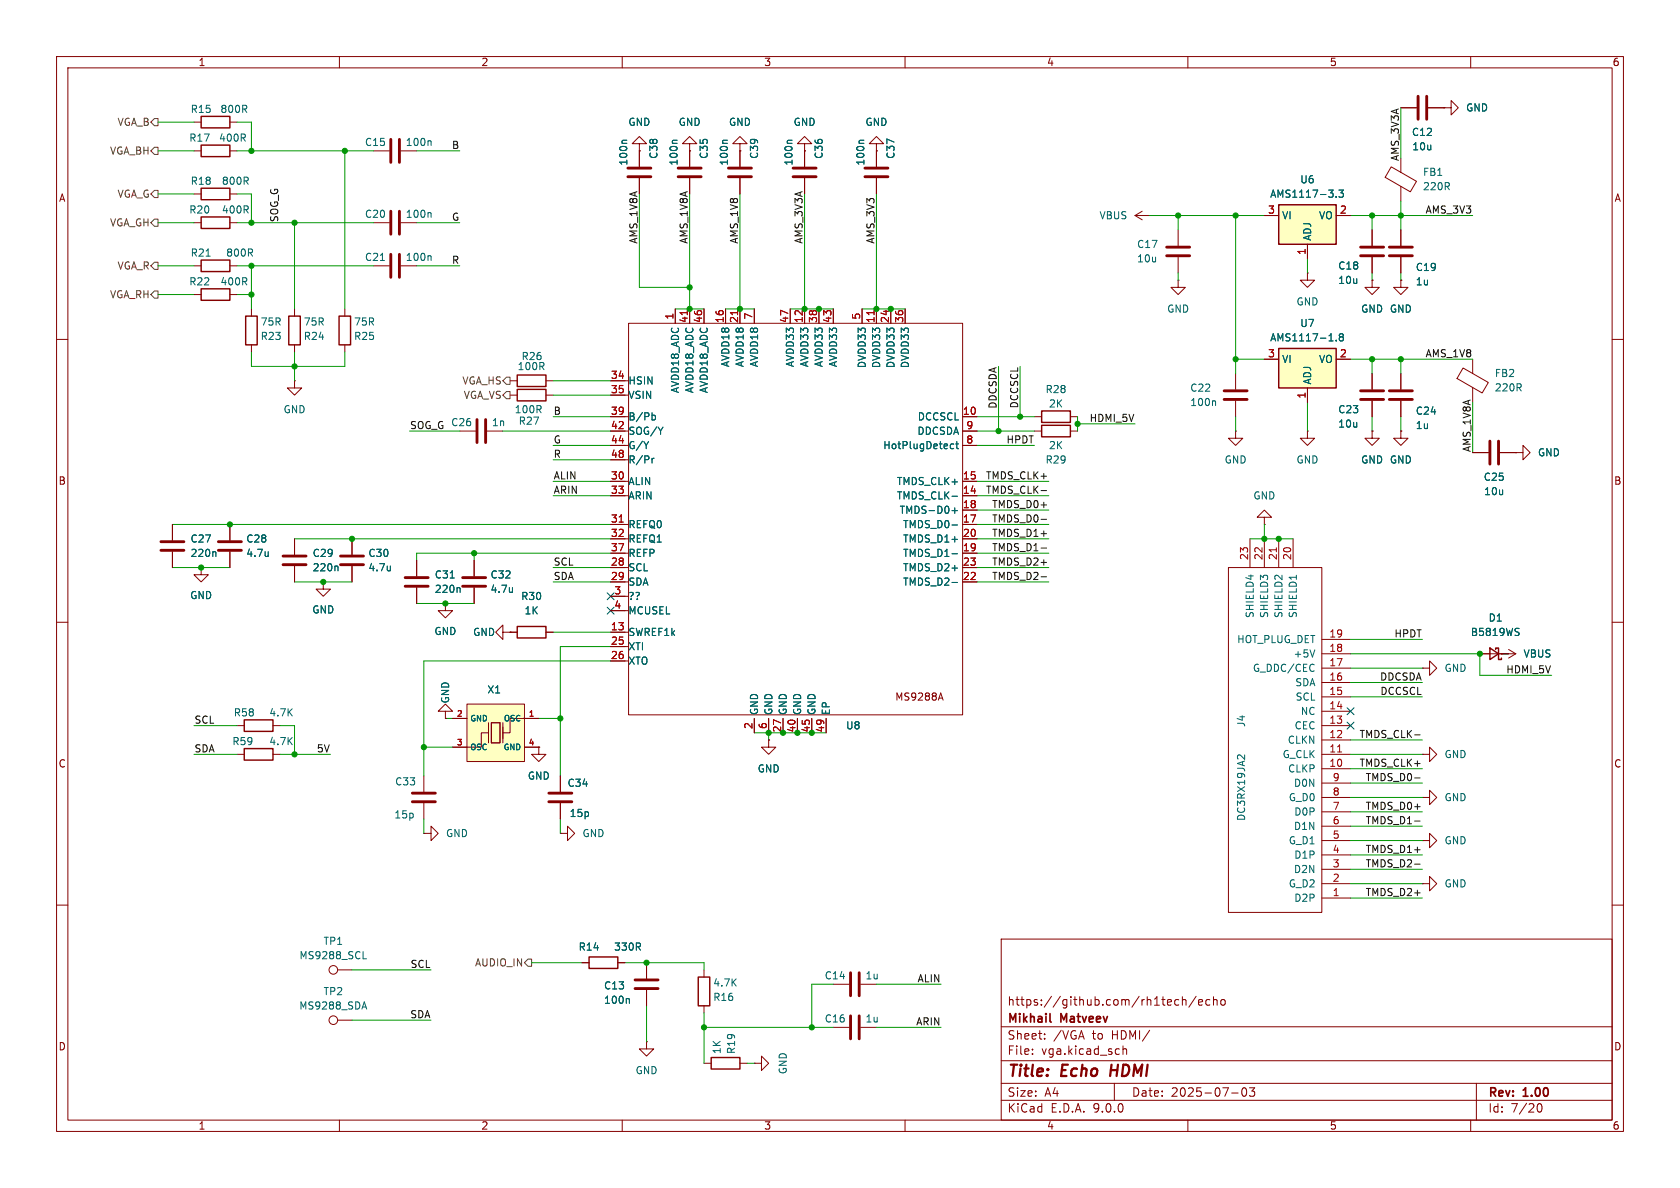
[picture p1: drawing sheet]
<svg xmlns="http://www.w3.org/2000/svg" width="297mm" height="210mm" viewBox="0 0 297 210" stroke-linecap="round" stroke-linejoin="round" font-family="sans-serif">
<g fill="none" stroke="#840000" stroke-width=".18">
<path d="M10 10h277v190h-277zM12 12h273v186h-273zM60 10v2M110 10v2M160 10v2M210 10v2M260 10v2M34.3 39.4h1.3M34.3 26.7h1.3M34.3 34.3h1.3M40.6 39.4h1.3M40.6 26.7h1.3"/>
<path d="M40.6 34.3h1.3M66 39.4h2.8M70.9 39.4h2.8M113 25.4h-1.2l1.2-1.3 1.3 1.3h-1.3v1.3M113 26.7h.1M113 26.7v2.8M113 31.5v2.8M121.9 25.4h-1.3l1.3-1.3 1.3 1.3h-1.3v1.3M121.9 26.7h.1M121.9 26.7v2.8M121.9 31.5v2.8M130.8 25.4h-1.3l1.3-1.3 1.3 1.3h-1.3v1.3"/>
<path d="M130.8 26.7h.1M130.8 26.7v2.8M130.8 31.5v2.8M142.2 25.4h-1.2l1.2-1.3 1.3 1.3h-1.3v1.3M142.2 26.7h.1M142.2 26.7v2.8M142.2 31.5v2.8M154.9 25.4h-1.2l1.2-1.3 1.3 1.3h-1.3v1.3M154.9 26.7h.1M154.9 26.7v2.8M154.9 31.5v2.8M200.7 38.1l1.2 .8"/>
<path d="M200.7 38.1h2.5M201.9 37.3l-1.2 .8M203.2 38.1h.1M34.3 47h1.3M40.6 47h1.3M208.3 49.5v1.3h1.2l-1.2 1.3-1.3-1.3h1.3M208.3 49.5h.1M208.3 40.6v2.8M208.3 45.5v2.8M10 60h2M90.2 67.3h1.2M96.5 67.3h1.3"/>
<path d="M182.9 73.7h1.2M182.9 76.2h1.2M189.2 73.7h1.3M189.2 76.2h1.3M218.4 76.2v1.3h1.3l-1.3 1.2-1.2-1.2h1.2M218.4 76.2h.1M218.4 66v2.8M218.4 70.9v2.8M231.1 76.2v1.3h1.3l-1.3 1.2-1.2-1.2h1.2M231.1 76.2h.1M242.6 76.2v1.3h1.2l-1.2 1.2-1.3-1.2h1.3M242.6 76.2h.1"/>
<path d="M242.6 66v2.8M242.6 70.9v2.8M285 60h2M30.5 92.7v2.8M30.5 97.5v2.8M40.6 92.7v2.8M40.6 97.5v2.8M52.1 95.3v2.7M62.2 95.3v2.7M73.7 99.1v2.8M83.8 99.1v2.8M10 110h2"/>
<path d="M35.6 100.3v1.3h1.2l-1.2 1.3-1.3-1.3h1.3M35.6 100.3h.1M52.1 100.1v2.8M57.1 102.9v1.2h1.3l-1.3 1.3-1.2-1.3h1.2M57.1 102.9h.1M62.2 100.1v2.8M73.7 103.9v2.8M83.8 103.9v2.8M285 110h2M41.9 133.4h1.3M41.9 128.3h1.3M48.3 133.4h1.2"/>
<path d="M48.3 128.3h1.2M95.2 132.1v1.3h-1.2l1.2 1.2 1.3-1.2h-1.3M95.2 132.1h.1M99.1 137.2v2.8M135.9 130.8v1.3h-1.3l1.3 1.3 1.3-1.3h-1.3M135.9 130.8h.1M251.5 133.4h1.2v-1.3l1.3 1.3-1.3 1.2v-1.2M251.5 133.4h.1M99.1 147.3h1.2v1.3l1.3-1.3-1.3-1.2v1.2M99.1 147.3h.1M99.1 142v2.8M10 160h2"/>
<path d="M59.7 171.5h2.5M102.9 170.2h1.2M109.2 170.2h1.3M114.3 170.2v2.8M114.3 175v2.8M147.3 174h2.8M152.1 174h2.8M177 166h108v32h-108zM207.7 177.6l.3 .1 .4-.1M208.4 176.8l-.4-.1-.3 .1M209 176.8l.2-.1 .4 .1 .1 .9M209 176.2v1.5"/>
<path d="M211.5 176.1l-1.3 2M211.9 177.2l.7-.1-.1-.3-.4-.1-.2 .2 .1 .7h.5M213.9 176.8l-.4-.1-.3 .3v.4l.1 .2h.6M214.5 176.8l.2-.1 .4 .1 .1 .9M214.5 176.2v1.5M215.9 176.8l.2-.1 .4 .1 .1 .6-.1 .2-.4 .1-.2-.1zM285 160h2M59.7 180.3h2.5M60 198v2M110 198v2M114.3 184.2v1.2h1.3l-1.3 1.3-1.3-1.3h1.3M114.3 184.2h.1"/>
<path d="M124.5 188h1.2M130.8 188h1.3M133.3 188h1.3v-1.3l1.3 1.3-1.3 1.2v-1.2M133.3 188h.1M147.3 181.6h2.8M152.1 181.6h2.8M160 198v2M177 194.5h108M177 191.5h108M177 187.5h108M177 181.5h108M182.5 186.3v.1"/>
<path d="M182.5 185.5v.1M184.7 183.6v.1M184.7 182.8v.1M197 191.5v3M198.5 184.9v1.5M198.5 185.5l.2-.1 .4 .1 .1 .9M210 198v2M217.7 193.2h1.2M219.7 192.4l.2-.1a.81 .81 0 0 1 .6 .6 .81 .81 0 0 1-.3 .8l-.2 .1a.81 .81 0 0 1-.3-1.4zM220.9 192.3h.9l-.5 .6 .4 .1v.7l-.2 .1h-.4l-.2-.1M260 198v2M261 191.5v6.5"/>
<path d="M271.7 195.7l.2-.5 .2-.1a.81 .81 0 0 1 .6 .6 .81 .81 0 0 1-.3 .8h-.4l-.3-.5"/>
<circle cx="58.9" cy="171.4" r=".76"/>
<circle cx="58.9" cy="180.3" r=".76"/>
</g>
<path d="M196.5 188.2l-.2 2" fill="none" stroke="#840000" stroke-width=".4"/>
<path d="M185.6 180.5l.2 .2" fill="none" stroke="#840000" stroke-width=".3"/>
<g fill="none" stroke="#840000" stroke-width=".51">
<path d="M69.1 37.3v4.1M70.6 37.3v4.1M111 31.2h4.1M111 29.7h4.1M119.9 31.2h4.1M119.9 29.7h4.1M128.8 31.2h4M128.8 29.7h4M140.2 31.2h4.1M140.2 29.7h4.1M152.9 31.2h4.1M152.9 29.7h4.1"/>
<path d="M206.2 43.7h4.1M206.2 45.2h4.1M216.4 69.1h4.1M216.4 70.6h4.1M240.5 69.1h4.1M240.5 70.6h4.1M28.4 95.8h4.1M28.4 97.3h4.1M38.6 95.8h4.1M38.6 97.3h4.1M50 98.3h4.1M50 99.8h4.1"/>
<path d="M60.2 98.3h4.1M60.2 99.8h4.1M71.6 102.1h4.1M71.6 103.6h4.1M81.8 102.1h4.1M81.8 103.6h4.1M97 140.2h4.1M97 141.7h4.1M112.3 173.2h4M112.3 174.8h4M150.4 172v4M150.4 179.6v4"/>
<path d="M151.9 172v4M151.9 179.6v4"/>
</g>
<g fill="none" stroke="#006464" stroke-width=".18">
<path d="M76 37.6l.2 .2v.6M110.8 24.8h-.6l-.2 .2M119.7 24.8h-.7l-.1 .2M128.6 24.8h-.7l-.2 .2M140 24.8h-.6l-.2 .2M152.7 24.8h-.6l-.2 .2M36.4 45.3h.8M214.7 70.9l.2 .1v.7M38 97.5l.2 .2v.7M47.4 97.5v.9M47.4 98.2v.1M59.6 100.1l.2 .1v.7"/>
<path d="M69 100.1v.8M69 100.8h-.1M79.6 102.2h.7M81.2 103.9l.1 .2v.6M90.6 103.9v.8M90.6 104.6l-.1 .1M64.1 178h.6M64.2 169.5h.6M64.4 177.1l.4 1.3M111.1 176.5l.2 .2v.7"/>
</g>
<path d="M35.6 25.7h5v2h-5zM35.6 38.4h5v2h-5zM35.6 33.3h5v2h-5zM35.6 46h5v2h-5zM91.4 66.3h5.1v2h-5.1zM184.1 72.6h5.1v2.1h-5.1zM184.1 75.2h5.1v2h-5.1zM43.2 132.3h5.1v2.1h-5.1zM43.2 127.3h5.1v2h-5.1zM104.1 169.2h5.1v2h-5.1zM125.7 186.9h5.1v2.1h-5.1z" fill="none" stroke="#840000" stroke-width=".25"/>
<path d="M226.1 61.6h10.1v7h-10.1z" fill="#ffffc2"/>
<path d="M226.1 61.6h10.1v7h-10.1z" fill="none" stroke="#840000" stroke-width=".25"/>
<path d="M223.5 63.5h2.6M231.1 68.6v2.5M236.2 63.5h2.6" fill="none" stroke="#840000" stroke-width=".18"/>
<path d="M237 59.5l-.2 .3v.3l.2 .2 .4-.1 .1-.2v-.2l-.3-.3M237 59.5l-.2-.2 .2-.3h.2l.3 .2-.3 .3M237 59.5h.2M236.2 60.1v.2" fill="none" stroke="#006464" stroke-width=".18"/>
<path d="M226.1 36.2h10.1v7h-10.1z" fill="#ffffc2"/>
<path d="M35.6 20.6h5v2h-5zM226.1 36.2h10.1v7h-10.1zM43.4 55.9h2.1v5.1h-2.1zM51.1 55.9h2v5.1h-2zM59.9 55.9h2.1v5.1h-2.1zM91.4 68.8h5.1v2.1h-5.1zM91.4 110.7h5.1v2.1h-5.1zM123.4 172.7h2.1v5.1h-2.1z" fill="none" stroke="#840000" stroke-width=".25"/>
<g fill="none" stroke="#840000" stroke-width=".18">
<path d="M34.3 21.6h1.3M40.6 21.6h1.3M66 26.7h2.8M70.9 26.7h2.8M223.5 38.1h2.6M236.2 38.1h2.6M44.4 54.6v1.3M52.1 54.6v1.3M61 54.6v1.3M231.1 48.3v1.2h1.3l-1.3 1.3-1.2-1.3h1.2M231.1 48.3h.1M231.1 43.2v2.5"/>
<path d="M242.6 49.5v1.3h1.2l-1.2 1.3-1.3-1.3h1.3M242.6 49.5h.1M242.6 40.6v2.8M242.6 45.5v2.8M247.6 49.5v1.3h1.3l-1.3 1.3-1.2-1.3h1.2M247.6 49.5h.1M44.4 61v1.2M52.1 61v1.2M61 61v1.2M81.3 76.2h2.8M86.1 76.2h2.8M90.2 69.9h1.2"/>
<path d="M96.5 69.9h1.3M221 95.3v5M223.5 91.4h-1.3l1.3-1.2 1.3 1.2h-1.3v1.3M223.5 92.7h.1M223.5 95.3v5M226.1 95.3v5M228.6 95.3v5M78.7 106.7v1.3h1.3l-1.3 1.2-1.2-1.2h1.2M78.7 106.7h.1M88.9 111.8v1.2l-1.3-1.2 1.3-1.3v1.3h1.3M90.2 111.8h.1M90.2 111.8h1.2"/>
<path d="M96.5 111.8h1.3M217.2 100.3h16.5v61h-16.5zM233.7 118.1h5.1M233.7 115.6h5.1M233.7 113h5.1M74.9 137.2v2.8M78.7 125.7h-1.2l1.2-1.2 1.3 1.2h-1.3v1.3M78.7 127h.1M233.7 138.4h5.1M233.7 135.9h5.1M233.7 133.4h5.1M233.7 130.8h5.1"/>
<path d="M233.7 128.3h5.1M233.7 125.7h5.1M233.7 123.2h5.1M233.7 120.7h5.1M74.9 147.3h1.3v1.3l1.3-1.3-1.3-1.2v1.2M74.9 147.3h.1M74.9 142v2.8M233.7 158.8h5.1M233.7 156.2h5.1M233.7 153.7h5.1M233.7 151.1h5.1M233.7 148.6h5.1"/>
<path d="M233.7 146.1h5.1M233.7 143.5h5.1M233.7 141h5.1M251.5 156.2h1.2v-1.3l1.3 1.3-1.3 1.3v-1.3M251.5 156.2h.1M251.5 148.6h1.2v-1.3l1.3 1.3-1.3 1.3v-1.3M251.5 148.6h.1M124.5 171.5v1.2M124.5 177.8v1.3"/>
</g>
<path d="M76 24.9l.2 .2v.6M236.2 34.7v.2M236.7 33.6h.8l-.4 .5 .3 .1v.5l-.2 .2-.5-.2M229.2 101.7v.7M232.4 114.9l-.4 1.2M220 133.4v.8l-.7-.7-.3-.1-.2 .3" fill="none" stroke="#006464" stroke-width=".18"/>
<path d="M69.1 24.6v4.1M70.6 24.6v4.1M240.5 43.7h4.1M240.5 45.2h4.1M84.3 74.2v4M85.9 74.2v4M72.9 140.2h4.1M72.9 141.7h4.1" fill="none" stroke="#840000" stroke-width=".51"/>
<path d="M225.6 96.8v.7M236.5 132.9h.7" fill="none" stroke="#a90000" stroke-width=".18"/>
<path d="M82.5 124.5h10.2v10.1h-10.2z" fill="#ffffc2"/>
<g fill="none" stroke="#840000" stroke-width=".18">
<path d="M247.6 19.1h2.8M252.5 19.1h2.8M255.3 19.1h1.2v-1.3l1.3 1.3-1.3 1.2v-1.2M255.3 19.1h.1M113 26.7h.1M113 26.7v2.8M113 31.5v2.8M121.9 26.7h.1M121.9 26.7v2.8M121.9 31.5v2.8M130.8 26.7h.1M130.8 26.7v2.8"/>
<path d="M130.8 31.5v2.8M142.2 26.7h.1M142.2 26.7v2.8M142.2 31.5v2.8M154.9 26.7h.1M154.9 26.7v2.8M154.9 31.5v2.8M223.5 38.1h2.6M236.2 38.1h2.6M245.9 29.5l4.5 2.6-1.1 1.8-4.4-2.6zM247.6 27.9v2.6M247.6 33v2.6"/>
<path d="M34.3 52.1h1.3M40.6 52.1h1.3M66 47h2.8M70.9 47h2.8M111.1 57.2h59.1v69.2h-59.1zM119.4 54.6v2.6M121.9 54.6v2.6M124.5 54.6v2.6M128.3 54.6v2.6M130.8 54.6v2.6M133.3 54.6v2.6M139.7 54.6v2.6"/>
<path d="M142.2 54.6v2.6M144.8 54.6v2.6M147.3 54.6v2.6M152.4 54.6v2.6M154.9 54.6v2.6M157.5 54.6v2.6M160 54.6v2.6M231.1 43.2v2.5M242.6 49.5h.1M242.6 40.6v2.8M242.6 45.5v2.8M247.6 49.5h.1"/>
<path d="M247.6 40.6v2.8M247.6 45.5v2.8M52.1 67.3v1.3h1.2l-1.2 1.3-1.3-1.3h1.3M52.1 67.3h.1M107.9 67.3h3.2M107.9 73.7h3.2M107.9 69.9h2.6M107.9 76.2h2.6M107.9 78.7h2.6M170.2 73.7h2.5M170.2 76.2h2.5M170.2 78.7h2.5"/>
<path d="M223.5 63.5h2.6M231.1 68.6v2.5M236.2 63.5h2.6M242.6 76.2h.1M242.6 66v2.8M242.6 70.9v2.8M247.6 76.2v1.3h1.3l-1.3 1.2-1.2-1.2h1.2M247.6 76.2h.1M247.6 66v2.8M247.6 70.9v2.8M258.6 65l4.5 2.6-1.1 1.9-4.4-2.6zM260.3 63.5v2.5"/>
<path d="M260.3 68.5v2.6M30.5 92.7v2.8M30.5 97.5v2.8M40.6 92.7v2.8M40.6 97.5v2.8M52.1 95.3v2.7M62.2 95.3v2.7M73.7 99.1v2.8M83.8 99.1v2.8M107.9 81.3h3.2M107.9 92.7h3.2M107.9 95.3h3.2"/>
<path d="M107.9 97.8h3.2M107.9 85.1h2.6M107.9 87.6h2.6M170.2 92.7h2.5M170.2 95.3h2.5M170.2 97.8h2.5M170.2 85.1h2.5M170.2 87.6h2.5M170.2 90.2h2.5M260.3 80h2.8M265.2 80h2.8M268 80h1.2v-1.3l1.3 1.3-1.3 1.3v-1.3"/>
<path d="M268 80h.1M35.6 100.3h.1M52.1 100.1v2.8M57.1 102.9h.1M62.2 100.1v2.8M73.7 103.9v2.8M78.7 106.7h.1M83.8 103.9v2.8M90.2 111.8h.1M90.2 111.8h1.2M96.5 111.8h1.3M107.9 108h3.2"/>
<path d="M107.9 100.3h2.6M107.9 102.9h2.6M107.9 105.4h2.6M107.9 111.8h2.6M107.9 114.3h2.6M107.9 116.8h2.6M170.2 100.3h2.5M170.2 102.9h2.5M251.5 118.1h1.2v-1.3l1.3 1.3-1.3 1.3v-1.3M251.5 118.1h.1M261.6 115.6h6.4M265.4 115.6h.1"/>
<path d="M266.7 114.8l1.3 .8M268 115.6l-1.3 .7M78.7 127h.1M80 127h2.5M82.5 124.5h10.2v10.1h-10.2zM86.4 129.5h-1.3v2.6h-5.1M86.4 127.8v3.5M86.9 127.8h1.5v3.5h-1.5zM88.9 127.8v3.5M92.7 132.1h2.5M95.2 127h-5v2.5h-1.3M95.2 132.1h.1"/>
<path d="M99.1 137.2v2.8M133.3 127v2.5M135.9 130.8h.1M135.9 127v2.5M138.4 127v2.5M141 127v2.5M143.5 127v2.5M146 127v2.5M166 123.4h.6M166.3 122.5l.4 1.3M99.1 142v2.8M251.5 141h1.2v-1.3l1.3 1.3-1.3 1.2v-1.2"/>
<path d="M251.5 141h.1M102.9 170.2h1.2M109.2 170.2h1.3M114.3 170.2v2.8M114.3 175v2.8"/>
</g>
<path d="M35.6 51.1h5v2h-5zM263.4 114.6l1.5 1-1.5 1zM264.4 114.8v-.2h.5v2h.5v-.3" fill="none" stroke="#840000" stroke-width=".25"/>
<path d="M250.7 17v4.1M252.2 17v4.1M69.1 45v4M70.6 45v4M245.6 43.7h4.1M245.6 45.2h4.1M245.6 69.1h4.1M245.6 70.6h4.1M263.4 78v4M264.9 78v4" fill="none" stroke="#840000" stroke-width=".51"/>
<g fill="none" stroke="#006464" stroke-width=".18">
<path d="M110.8 24.8h-.6l-.2 .2M119.7 24.8h-.7l-.1 .2M128.6 24.8h-.7l-.2 .2M140 24.8h-.6l-.2 .2M152.7 24.8h-.6l-.2 .2M236.2 34.7v.2M236.7 33.6h.8l-.4 .5 .3 .1v.5l-.2 .2-.5-.2M67.2 46h.8M76 45.2l.2 .2v.6M237 59.5l-.2-.2 .2-.3h.2l.3 .2-.3 .3M237 59.5l-.2 .3v.3l.2 .2 .4-.1 .1-.2v-.2l-.3-.3M237 59.5h.2"/>
<path d="M114.7 78l-.5 .7M115.3 73.5l.3-.1 .3 .2-.1 .6h-.5M117.2 75.5l-.4 .7M168 79.1l.2 .2h.4M168.6 78.5h-.4l-.2 .2M169 78.5h.5M169.1 78v1.1l.4 .2M236.2 60.1v.2M38 97.5l.2 .2v.7M47.4 97.5v.9M47.4 98.2v.1M115.3 81v.9"/>
<path d="M115.6 81l-.3 .3M168.3 87.7h1M168.3 90.3h1M168.3 92.8h1M168.3 97.9h1M168.8 89.8v.9M59.6 100.1l.2 .1v.7M69 100.1v.8M69 100.8h-.1M79.6 102.2h.7M81.2 103.9l.1 .2v.6M90.6 103.9v.8"/>
<path d="M90.6 104.6l-.1 .1M168.3 103h1M268.3 111.7l.3 .3-.3 .3M268.4 111.1h.2M111.1 176.5l.2 .2v.7"/>
</g>
<path d="M121.5 54.9v.7M130.4 54.9v.7M154.5 54.9v.7M109.5 92.3h.7" fill="none" stroke="#a90000" stroke-width=".18"/>
<path d="M26.7 26.7l.6-.7h.6v1.3h-.6zM26.7 39.4l.6-.7h.6v1.3h-.6zM26.7 21.6l.6-.6h.6v1.2h-.6zM27.3 33.7h.6v1.2h-.6l-.6-.6zM26.7 47l.6-.6h.6v1.2h-.6zM27.3 51.4h.6v1.3h-.6l-.6-.6zM88.9 69.9l.6-.7h.7v1.3h-.7zM89.5 66.7h.7v1.2h-.7l-.6-.6zM93.3 169.5h.7v1.3h-.7l-.6-.6z" fill="none" stroke="#725600" stroke-width=".18"/>
<path d="M184 96.9h1M184 91.8h1M184 86.7h1M184 102h1M250.1 137.5h1M250.1 129.9h1M250.1 145.1h1M250.1 152.8h1" fill="none" stroke="#0f0f0f" stroke-width=".18"/>
<g fill="none" stroke="#009600" stroke-width=".18">
<path d="M247.6 19.1v8.8M27.9 21.6h6.4M27.9 26.7h6.4M27.9 39.4h6.4M27.9 34.3h6.4M41.9 21.6h2.5v5.1M41.9 34.3h2.5v5.1M41.9 26.7h24.1M41.9 39.4h24.1M52.1 39.4v15.2M61 26.7v27.9M73.7 26.7h7.6"/>
<path d="M73.7 39.4h7.6M113 34.3v16.5h8.9M121.9 34.3v20.3M130.8 34.3v20.3M142.2 34.3v20.3M154.9 34.3v20.3M203.2 38.1h20.3M208.3 38.1v2.5M218.4 38.1v27.9M238.8 38.1h21.5M242.6 38.1v2.5M247.6 35.6v5"/>
<path d="M27.9 47h6.4M27.9 52.1h6.4M41.9 47h24.1M41.9 52.1h2.5M44.4 47v7.6M73.7 47h7.6M119.4 54.6h5.1M128.3 54.6h5M139.7 54.6h7.6M152.4 54.6h7.6M208.3 48.3v1.2M231.1 45.7v2.6"/>
<path d="M242.6 48.3v1.2M247.6 48.3v1.2M44.4 62.2v2.6h16.6v-2.6M52.1 62.2v5.1M72.4 76.2h8.9M88.9 76.2h19M97.8 78.7h10.1M97.8 69.9h10.1M97.8 73.7h10.1M97.8 67.3h10.1M172.7 78.7h10.2M172.7 76.2h10.2"/>
<path d="M172.7 73.7h10.2M176.5 64.8v11.4M180.3 64.8v8.9M190.5 73.7v2.5M190.5 74.9h10.2M218.4 63.5h5.1M218.4 73.7v2.5M231.1 71.1v5.1M238.8 63.5h21.5M242.6 63.5v2.5M242.6 73.7v2.5M247.6 63.5v2.5"/>
<path d="M247.6 73.7v2.5M260.3 71.1v8.9M30.5 92.7h77.4M52.1 95.3h55.8M83.8 97.8v1.3M97.8 87.6h10.1M97.8 85.1h10.1M97.8 81.3h10.1M107.9 97.8h-34.2v1.3M172.7 95.3h12.7M172.7 92.7h12.7M172.7 97.8h12.7"/>
<path d="M172.7 90.2h12.7M172.7 87.6h12.7M172.7 85.1h12.7M221 95.3h7.6M223.5 92.7v2.6M30.5 100.3h10.1M52.1 102.9h10.1M73.7 106.7h10.1M97.8 102.9h10.1M97.8 111.8h10.1M97.8 100.3h10.1M107.9 114.3h-8.8v22.9"/>
<path d="M107.9 116.8h-33v20.4M172.7 102.9h12.7M172.7 100.3h12.7M238.8 115.6h22.8v3.8h12.7M238.8 118.1h12.7M238.8 113h12.7M265.4 115.6h1.3M34.3 133.4h7.6M34.3 128.3h7.6M49.5 133.4h8.9M49.5 128.3h2.6v5.1M74.9 132.1h5.1"/>
<path d="M78.7 127h1.3M95.2 127h3.9M133.3 129.5h12.7M135.9 129.5v1.3M238.8 133.4h12.7M238.8 120.7h12.7M238.8 135.9h12.7M238.8 130.8h12.7M238.8 123.2h12.7M238.8 138.4h12.7M74.9 144.8v2.5M99.1 144.8v2.5"/>
<path d="M238.8 158.8h12.7M238.8 156.2h12.7M238.8 151.1h12.7M238.8 148.6h12.7M238.8 153.7h12.7M238.8 141h12.7M238.8 146.1h12.7M238.8 143.5h12.7M62.2 171.5h14M94 170.2h8.9M110.5 170.2h14v1.3M114.3 177.8v6.4"/>
<path d="M124.5 179.1v8.9M147.3 174h-3.8v7.6M154.9 174h11.5M62.2 180.3h14M124.5 181.6h22.8M132.1 188h1.2M154.9 181.6h11.5"/>
</g>
<path d="M107.3 107.3l1.3 1.3M107.3 104.8l1.3 1.2M108.6 107.3l-1.3 1.3M108.6 104.8l-1.3 1.2M238.2 125.1l1.2 1.2M238.2 127.7l1.2 1.2M239.4 125.1l-1.2 1.2M239.4 127.7l-1.2 1.2" fill="none" stroke="#000084" stroke-width=".18"/>
<g fill="#009600" stroke="#009600" stroke-width=".18">
<circle cx="57.1" cy="102.9" r=".46"/>
<circle cx="62.2" cy="95.3" r=".46"/>
<circle cx="78.7" cy="106.7" r=".46"/>
<circle cx="40.6" cy="92.7" r=".46"/>
<circle cx="35.6" cy="100.3" r=".46"/>
<circle cx="143.5" cy="181.6" r=".46"/>
<circle cx="135.9" cy="129.5" r=".46"/>
<circle cx="138.4" cy="129.5" r=".46"/>
<circle cx="124.5" cy="181.6" r=".46"/>
<circle cx="83.8" cy="97.8" r=".46"/>
<circle cx="74.9" cy="132.1" r=".46"/>
<circle cx="99.1" cy="127" r=".46"/>
<circle cx="52.1" cy="64.8" r=".46"/>
<circle cx="61" cy="26.7" r=".46"/>
<circle cx="52.1" cy="39.4" r=".46"/>
<circle cx="121.9" cy="54.6" r=".46"/>
<circle cx="130.8" cy="54.6" r=".46"/>
<circle cx="121.9" cy="50.8" r=".46"/>
<circle cx="44.4" cy="52.1" r=".46"/>
<circle cx="44.4" cy="47" r=".46"/>
<circle cx="44.4" cy="26.7" r=".46"/>
<circle cx="44.4" cy="39.4" r=".46"/>
<circle cx="52.1" cy="133.4" r=".46"/>
<circle cx="114.3" cy="170.2" r=".46"/>
<circle cx="247.6" cy="38.1" r=".46"/>
<circle cx="247.6" cy="63.5" r=".46"/>
<circle cx="261.6" cy="115.6" r=".46"/>
<circle cx="226.1" cy="95.3" r=".46"/>
<circle cx="223.5" cy="95.3" r=".46"/>
<circle cx="242.6" cy="63.5" r=".46"/>
<circle cx="242.6" cy="38.1" r=".46"/>
<circle cx="218.4" cy="63.5" r=".46"/>
<circle cx="143.5" cy="129.5" r=".46"/>
<circle cx="141" cy="129.5" r=".46"/>
<circle cx="176.5" cy="76.2" r=".46"/>
<circle cx="218.4" cy="38.1" r=".46"/>
<circle cx="208.3" cy="38.1" r=".46"/>
<circle cx="190.5" cy="74.9" r=".46"/>
<circle cx="180.3" cy="73.7" r=".46"/>
<circle cx="157.5" cy="54.6" r=".46"/>
<circle cx="154.9" cy="54.6" r=".46"/>
<circle cx="142.2" cy="54.6" r=".46"/>
<circle cx="144.8" cy="54.6" r=".46"/>
</g>
<g font-size="2.8" fill="#840000">
<text x="178" y="190.9">Title:</text>
<text x="187.7" y="190.9">Echo</text>
<text x="197.1" y="190.9">HDMI</text>
</g>
<g font-size="2.1" fill="#840000">
<text x="178" y="178">https://github.com/rh1tech/echo</text>
<text x="178" y="184">Sheet:</text>
<text x="178" y="181.2">Mikhail</text>
<text x="186.2" y="184">/VGA</text>
<text x="187.6" y="181.2">Matveev</text>
<text x="193.2" y="184">to</text>
<text x="196.7" y="184">HDMI/</text>
<text x="178" y="186.7">File:</text>
<text x="184.1" y="186.7">vga.kicad_sch</text>
<text x="178" y="196.9">KiCad</text>
<text x="178" y="194.1">Size:</text>
<text x="184.7" y="194.1">A4</text>
<text x="185.7" y="196.9">E.D.A.</text>
<text x="193.3" y="196.9">9.0.0</text>
<text x="200" y="194.1">Date:</text>
<text x="207" y="194.1">2025-07-03</text>
<text x="263" y="194.3">Rev:</text>
<text x="263" y="196.9">Id:</text>
<text x="267.1" y="196.9">7/20</text>
<text x="269.4" y="194.3">1.00</text>
</g>
<g font-size="1.8" fill="#840000">
<text x="35" y="11.9">1</text>
<text x="85" y="11.9">2</text>
<text x="135" y="11.9">3</text>
<text x="185" y="11.9">4</text>
<text x="235" y="11.9">5</text>
<text x="285" y="11.9">6</text>
<text x="10.3" y="35.9">A</text>
<text x="285.3" y="35.9">A</text>
<text x="10.3" y="85.9">B</text>
<text x="285.3" y="85.9">B</text>
<text x="158.2" y="124.1">MS9288A</text>
<text x="10.3" y="135.9">C</text>
<text x="285.3" y="135.9">C</text>
<text x="10.3" y="185.9">D</text>
<text x="285.3" y="185.9">D</text>
<text x="35" y="199.9">1</text>
<text x="85" y="199.9">2</text>
<text x="135" y="199.9">3</text>
<text x="185" y="199.9">4</text>
<text x="235" y="199.9">5</text>
<text x="285" y="199.9">6</text>
</g>
<g font-size="1.8" fill="#725600">
<text x="20.7" y="22.5">VGA_B</text>
<text x="19.3" y="27.5">VGA_BH</text>
<text x="20.7" y="35.2">VGA_G</text>
<text x="19.3" y="40.2">VGA_GH</text>
<text x="20.7" y="47.9">VGA_R</text>
<text x="19.3" y="52.9">VGA_RH</text>
<text x="81.6" y="68.2">VGA_HS</text>
<text x="81.9" y="70.7">VGA_VS</text>
<text x="83.9" y="171">AUDIO_IN</text>
</g>
<g font-size="1.8" fill="#006464">
<text x="33.6" y="20.2">R15</text>
<text x="38.9" y="20.2">800R</text>
<text x="111" y="22.5">GND</text>
<text x="119.9" y="22.5">GND</text>
<text x="128.8" y="22.5">GND</text>
<text x="140.2" y="22.5">GND</text>
<text x="152.9" y="22.5">GND</text>
<text x="259.1" y="19.9">GND</text>
<text x="33.4" y="25.2">R17</text>
<text x="38.6" y="25.2">400R</text>
<text x="64.4" y="26">C15</text>
<text x="71.6" y="26">100n</text>
<text x="111.1" y="29.4" transform="rotate(-90 111.1 29.4)">100n</text>
<text x="116.4" y="28.2" transform="rotate(-90 116.4 28.2)">C38</text>
<text x="120" y="29.4" transform="rotate(-90 120 29.4)">100n</text>
<text x="125.3" y="28.2" transform="rotate(-90 125.3 28.2)">C35</text>
<text x="128.9" y="29.4" transform="rotate(-90 128.9 29.4)">100n</text>
<text x="134.2" y="28.2" transform="rotate(-90 134.2 28.2)">C39</text>
<text x="140.3" y="29.4" transform="rotate(-90 140.3 29.4)">100n</text>
<text x="145.6" y="28.2" transform="rotate(-90 145.6 28.2)">C36</text>
<text x="153" y="29.4" transform="rotate(-90 153 29.4)">100n</text>
<text x="158.3" y="28.2" transform="rotate(-90 158.3 28.2)">C37</text>
<text x="249.5" y="24.2">C12</text>
<text x="249.6" y="26.8">10u</text>
<text x="33.6" y="32.9">R18</text>
<text x="39.1" y="32.9">800R</text>
<text x="224.4" y="35.2">AMS1117-3.3</text>
<text x="229.8" y="32.6">U6</text>
<text x="251.5" y="31.3">FB1</text>
<text x="251.5" y="33.8">220R</text>
<text x="33.4" y="37.9">R20</text>
<text x="39.1" y="37.9">400R</text>
<text x="64.4" y="38.7">C20</text>
<text x="71.6" y="38.7">100n</text>
<text x="194.3" y="39">VBUS</text>
<text x="226.6" y="39">VI</text>
<text x="233.1" y="39">VO</text>
<text x="33.6" y="45.6">R21</text>
<text x="39.9" y="45.6">800R</text>
<text x="64.4" y="46.3">C21</text>
<text x="71.6" y="46.3">100n</text>
<text x="200.9" y="44">C17</text>
<text x="200.9" y="46.6">10u</text>
<text x="232" y="42.7" transform="rotate(-90 232 42.7)">ADJ</text>
<text x="236.5" y="47.9">C18</text>
<text x="33.4" y="50.6">R22</text>
<text x="38.9" y="50.6">400R</text>
<text x="236.5" y="50.4">10u</text>
<text x="250.2" y="50.6">1u</text>
<text x="250.2" y="48.1">C19</text>
<text x="46" y="57.8">75R</text>
<text x="53.6" y="57.8">75R</text>
<text x="62.5" y="57.8">75R</text>
<text x="206.2" y="55.5">GND</text>
<text x="229.1" y="54.2">GND</text>
<text x="229.8" y="58">U7</text>
<text x="240.5" y="55.5">GND GND</text>
<text x="46" y="60.3">R23</text>
<text x="53.6" y="60.3">R24</text>
<text x="62.5" y="60.3">R25</text>
<text x="91.4" y="65.6">100R</text>
<text x="92.1" y="63.9">R26</text>
<text x="129.1" y="65" transform="rotate(-90 129.1 65)">AVDD18</text>
<text x="131.7" y="65" transform="rotate(-90 131.7 65)">AVDD18</text>
<text x="134.2" y="65" transform="rotate(-90 134.2 65)">AVDD18</text>
<text x="140.6" y="65" transform="rotate(-90 140.6 65)">AVDD33</text>
<text x="143.1" y="65" transform="rotate(-90 143.1 65)">AVDD33</text>
<text x="145.6" y="65" transform="rotate(-90 145.6 65)">AVDD33</text>
<text x="148.2" y="65" transform="rotate(-90 148.2 65)">AVDD33</text>
<text x="153.3" y="65.2" transform="rotate(-90 153.3 65.2)">DVDD33</text>
<text x="155.8" y="65.2" transform="rotate(-90 155.8 65.2)">DVDD33</text>
<text x="158.3" y="65.2" transform="rotate(-90 158.3 65.2)">DVDD33</text>
<text x="160.9" y="65.2" transform="rotate(-90 160.9 65.2)">DVDD33</text>
<text x="224.4" y="60.6">AMS1117-1.8</text>
<text x="226.6" y="64.4">VI</text>
<text x="233.1" y="64.4">VO</text>
<text x="111" y="68.2">HSIN</text>
<text x="111" y="70.7">VSIN</text>
<text x="120.2" y="69.6" transform="rotate(-90 120.2 69.6)">AVDD18_ADC</text>
<text x="122.8" y="69.6" transform="rotate(-90 122.8 69.6)">AVDD18_ADC</text>
<text x="125.3" y="69.6" transform="rotate(-90 125.3 69.6)">AVDD18_ADC</text>
<text x="184.7" y="69.7">R28</text>
<text x="210.3" y="72">100n</text>
<text x="210.3" y="69.4">C22</text>
<text x="232" y="68.1" transform="rotate(-90 232 68.1)">ADJ</text>
<text x="264.2" y="66.9">FB2</text>
<text x="264.2" y="69.4">220R</text>
<text x="50" y="73.3">GND</text>
<text x="86.9" y="75.5">1n</text>
<text x="90.9" y="73.3">100R</text>
<text x="91.6" y="75.3">R27</text>
<text x="111" y="74.5">B/Pb</text>
<text x="111" y="77.1">SOG/Y</text>
<text x="162.1" y="77.1">DDCSDA</text>
<text x="162.2" y="74.5">DCCSCL</text>
<text x="185.3" y="72.2">2K</text>
<text x="236.5" y="73.3">C23</text>
<text x="236.5" y="75.8">10u</text>
<text x="250.2" y="76">1u</text>
<text x="250.2" y="73.5">C24</text>
<text x="111" y="79.6">G/Y</text>
<text x="111" y="82.1">R/Pr</text>
<text x="156" y="79.6">HotPlugDetect</text>
<text x="184.7" y="82.1">R29</text>
<text x="185.3" y="79.6">2K</text>
<text x="216.4" y="82.1">GND</text>
<text x="229.1" y="82.1">GND</text>
<text x="240.5" y="82.1">GND GND</text>
<text x="271.8" y="80.9">GND</text>
<text x="111" y="86">ALIN</text>
<text x="111" y="88.5">ARIN</text>
<text x="158.5" y="86">TMDS_CLK+</text>
<text x="158.5" y="88.5">TMDS_CLK-</text>
<text x="221.5" y="88.5">GND</text>
<text x="262.2" y="85.2">C25</text>
<text x="262.3" y="87.7">10u</text>
<text x="111" y="93.6">REFQ0</text>
<text x="158.9" y="91">TMDS-D0+</text>
<text x="159.6" y="93.6">TMDS_D0-</text>
<text x="33.6" y="98.7">220n</text>
<text x="33.6" y="96.1">C27</text>
<text x="43.4" y="96.1">C28</text>
<text x="43.4" y="98.7">4.7u</text>
<text x="55.2" y="101.2">220n</text>
<text x="55.2" y="98.7">C29</text>
<text x="65" y="98.7">C30</text>
<text x="65" y="101.2">4.7u</text>
<text x="111" y="96.1">REFQ1</text>
<text x="111" y="98.7">REFP</text>
<text x="111" y="101.2">SCL</text>
<text x="159.6" y="96.1">TMDS_D1+</text>
<text x="159.6" y="98.7">TMDS_D1-</text>
<text x="159.6" y="101.2">TMDS_D2+</text>
<text x="33.5" y="106.1">GND</text>
<text x="76.8" y="105">220n</text>
<text x="76.8" y="102.5">C31</text>
<text x="86.6" y="102.5">C32</text>
<text x="86.6" y="105">4.7u</text>
<text x="92" y="106.3">R30</text>
<text x="111" y="103.7">SDA</text>
<text x="111" y="106.3">??</text>
<text x="159.6" y="103.7">TMDS_D2-</text>
<text x="55.1" y="108.6">GND</text>
<text x="76.7" y="112.5">GND</text>
<text x="83.5" y="112.6">GND</text>
<text x="92.6" y="108.8">1K</text>
<text x="111" y="108.8">MCUSEL</text>
<text x="111" y="112.6">SWREF1k</text>
<text x="218.6" y="113.9">HOT_PLUG_DET</text>
<text x="221.8" y="109.4" transform="rotate(-90 221.8 109.4)">SHIELD4</text>
<text x="224.4" y="109.4" transform="rotate(-90 224.4 109.4)">SHIELD3</text>
<text x="226.9" y="109.4" transform="rotate(-90 226.9 109.4)">SHIELD2</text>
<text x="229.5" y="109.4" transform="rotate(-90 229.5 109.4)">SHIELD1</text>
<text x="259.9" y="112.6">B5819WS</text>
<text x="263.1" y="110.1">D1</text>
<text x="111" y="115.2">XTI</text>
<text x="111" y="117.7">XTO</text>
<text x="221.4" y="119">G_DDC/CEC</text>
<text x="228.6" y="116.4">+5V</text>
<text x="255.3" y="119">GND</text>
<text x="269.2" y="116.4">VBUS</text>
<text x="79.6" y="124.5" transform="rotate(-90 79.6 124.5)">GND</text>
<text x="86.1" y="122.8">X1</text>
<text x="228.9" y="121.5">SDA</text>
<text x="229" y="124.1">SCL</text>
<text x="41" y="131.9">R59</text>
<text x="41.2" y="126.8">R58</text>
<text x="47.5" y="131.9">4.7K</text>
<text x="47.5" y="126.8">4.7K</text>
<text x="134.2" y="126.5" transform="rotate(-90 134.2 126.5)">GND</text>
<text x="136.8" y="126.5" transform="rotate(-90 136.8 126.5)">GND</text>
<text x="139.3" y="126.5" transform="rotate(-90 139.3 126.5)">GND</text>
<text x="141.8" y="126.5" transform="rotate(-90 141.8 126.5)">GND</text>
<text x="144.4" y="126.5" transform="rotate(-90 144.4 126.5)">GND</text>
<text x="146.9" y="126.5" transform="rotate(-90 146.9 126.5)">EP</text>
<text x="149.5" y="129.1">U8</text>
<text x="220.3" y="128.6" transform="rotate(-90 220.3 128.6)">J4</text>
<text x="227.6" y="131.7">CLKN</text>
<text x="228.8" y="129.1">CEC</text>
<text x="229.9" y="126.6">NC</text>
<text x="133.9" y="136.8">GND</text>
<text x="226.7" y="134.2">G_CLK</text>
<text x="227.6" y="136.8">CLKP</text>
<text x="255.3" y="134.2">GND</text>
<text x="69.8" y="139">C33</text>
<text x="93.2" y="138">GND</text>
<text x="100.2" y="139.3">C34</text>
<text x="227.7" y="141.8">G_D0</text>
<text x="228.7" y="139.3">D0N</text>
<text x="255.3" y="141.8">GND</text>
<text x="69.6" y="144.9">15p</text>
<text x="78.7" y="148.2">GND</text>
<text x="100.6" y="144.6">15p</text>
<text x="102.9" y="148.2">GND</text>
<text x="220.3" y="145.2" transform="rotate(-90 220.3 145.2)">DC3RX19JA2</text>
<text x="227.7" y="149.5">G_D1</text>
<text x="228.7" y="146.9">D1N</text>
<text x="228.7" y="144.4">D0P</text>
<text x="255.3" y="149.5">GND</text>
<text x="228.7" y="154.5">D2N</text>
<text x="228.7" y="152">D1P</text>
<text x="227.7" y="157.1">G_D2</text>
<text x="228.7" y="159.6">D2P</text>
<text x="255.3" y="157.1">GND</text>
<text x="57.1" y="167.2">TP1</text>
<text x="52.8" y="169.8">MS9288_SCL</text>
<text x="102.2" y="168.2">R14</text>
<text x="108.5" y="168.2">330R</text>
<text x="145.7" y="173.3">C14</text>
<text x="152.9" y="173.3">1u</text>
<text x="52.8" y="178.7">MS9288_SDA</text>
<text x="57.1" y="176.1">TP2</text>
<text x="106.7" y="177.6">100n</text>
<text x="106.7" y="175.1">C13</text>
<text x="126" y="177.1">R16</text>
<text x="126" y="174.6">4.7K</text>
<text x="145.7" y="180.9">C16</text>
<text x="152.9" y="180.9">1u</text>
<text x="112.3" y="190.1">GND</text>
<text x="127.6" y="186.4" transform="rotate(-90 127.6 186.4)">1K</text>
<text x="130.1" y="186.4" transform="rotate(-90 130.1 186.4)">R19</text>
<text x="139.3" y="190" transform="rotate(-90 139.3 190)">GND</text>
</g>
<g font-size="1.8" fill="#0f0f0f">
<text x="79.8" y="26.4">B</text>
<text x="247.4" y="28.6" transform="rotate(-90 247.4 28.6)">AMS_3V3A</text>
<text x="49.3" y="39.4" transform="rotate(-90 49.3 39.4)">SOG_G</text>
<text x="79.8" y="39.1">G</text>
<text x="251.9" y="37.8">AMS_3V3</text>
<text x="79.8" y="46.7">R</text>
<text x="112.8" y="43.2" transform="rotate(-90 112.8 43.2)">AMS_1V8A</text>
<text x="121.7" y="43.2" transform="rotate(-90 121.7 43.2)">AMS_1V8A</text>
<text x="130.5" y="43.2" transform="rotate(-90 130.5 43.2)">AMS_1V8</text>
<text x="142" y="43.2" transform="rotate(-90 142 43.2)">AMS_3V3A</text>
<text x="154.7" y="43.2" transform="rotate(-90 154.7 43.2)">AMS_3V3</text>
<text x="251.9" y="63.2">AMS_1V8</text>
<text x="72.4" y="75.9">SOG_G C26</text>
<text x="97.8" y="73.4">B</text>
<text x="176.3" y="72.4" transform="rotate(-90 176.3 72.4)">DDCSDA</text>
<text x="180.1" y="72.3" transform="rotate(-90 180.1 72.3)">DCCSCL</text>
<text x="192.5" y="74.7">HDMI_5V</text>
<text x="97.8" y="78.5">G</text>
<text x="97.8" y="81">R</text>
<text x="177.8" y="78.5">HPDT</text>
<text x="260.1" y="80" transform="rotate(-90 260.1 80)">AMS_1V8A</text>
<text x="97.8" y="84.8">ALIN</text>
<text x="97.8" y="87.4">ARIN</text>
<text x="174.2" y="87.4">TMDS_CLK-</text>
<text x="174.2" y="84.8">TMDS_CLK+</text>
<text x="175.3" y="89.9">TMDS_D0+</text>
<text x="175.3" y="95">TMDS_D1+</text>
<text x="175.3" y="92.4">TMDS_D0-</text>
<text x="97.8" y="100.1">SCL</text>
<text x="175.3" y="97.5">TMDS_D1-</text>
<text x="175.3" y="100.1">TMDS_D2+</text>
<text x="97.8" y="102.6">SDA</text>
<text x="175.3" y="102.6">TMDS_D2-</text>
<text x="246.4" y="112.8">HPDT</text>
<text x="266.2" y="119.1">HDMI_5V</text>
<text x="243.9" y="120.4">DDCSDA</text>
<text x="243.9" y="122.9">DCCSCL</text>
<text x="34.3" y="128">SCL</text>
<text x="240.3" y="130.5">TMDS_CLK-</text>
<text x="34.3" y="133.1">SDA</text>
<text x="55.9" y="133.1">5V</text>
<text x="240.3" y="135.6">TMDS_CLK+</text>
<text x="241.3" y="138.2">TMDS_D0-</text>
<text x="241.3" y="143.2">TMDS_D0+</text>
<text x="241.3" y="145.8">TMDS_D1-</text>
<text x="241.3" y="153.4">TMDS_D2-</text>
<text x="241.3" y="150.9">TMDS_D1+</text>
<text x="241.3" y="158.5">TMDS_D2+</text>
<text x="72.5" y="171.2">SCL</text>
<text x="162.1" y="173.7">ALIN</text>
<text x="72.4" y="180.1">SDA</text>
<text x="161.9" y="181.3">ARIN</text>
</g>
<g font-size="1.8" fill="#a90000">
<text x="224.1" y="37.8">3</text>
<text x="236.8" y="37.8">2</text>
<text x="230.9" y="45.2" transform="rotate(-90 230.9 45.2)">1</text>
<text x="119.1" y="56.6" transform="rotate(-90 119.1 56.6)">1</text>
<text x="121.7" y="57.2" transform="rotate(-90 121.7 57.2)">41</text>
<text x="124.2" y="57.2" transform="rotate(-90 124.2 57.2)">46</text>
<text x="128" y="57.2" transform="rotate(-90 128 57.2)">16</text>
<text x="130.6" y="57.2" transform="rotate(-90 130.6 57.2)">21</text>
<text x="133.1" y="56.6" transform="rotate(-90 133.1 56.6)">7</text>
<text x="139.4" y="57.2" transform="rotate(-90 139.4 57.2)">47</text>
<text x="142" y="57.2" transform="rotate(-90 142 57.2)">12</text>
<text x="144.5" y="57.2" transform="rotate(-90 144.5 57.2)">38</text>
<text x="147.1" y="57.2" transform="rotate(-90 147.1 57.2)">43</text>
<text x="152.1" y="56.6" transform="rotate(-90 152.1 56.6)">5</text>
<text x="154.7" y="57.2" transform="rotate(-90 154.7 57.2)">11</text>
<text x="157.2" y="57.2" transform="rotate(-90 157.2 57.2)">24</text>
<text x="159.8" y="57.2" transform="rotate(-90 159.8 57.2)">36</text>
<text x="224.1" y="63.2">3</text>
<text x="236.8" y="63.2">2</text>
<text x="107.9" y="67.1">34</text>
<text x="107.9" y="69.6">35</text>
<text x="230.9" y="70.6" transform="rotate(-90 230.9 70.6)">1</text>
<text x="107.9" y="73.4">39</text>
<text x="107.9" y="75.9">42</text>
<text x="170.1" y="73.4">10</text>
<text x="170.7" y="75.9">9</text>
<text x="107.9" y="78.5">44</text>
<text x="107.9" y="81">48</text>
<text x="170.7" y="78.5">8</text>
<text x="107.9" y="84.8">30</text>
<text x="107.9" y="87.4">33</text>
<text x="170.1" y="84.8">15</text>
<text x="170.1" y="87.4">14</text>
<text x="170.1" y="89.9">18</text>
<text x="107.9" y="92.5">31</text>
<text x="107.9" y="95">32</text>
<text x="170.1" y="92.5">17</text>
<text x="170.1" y="95">20</text>
<text x="107.9" y="97.5">37</text>
<text x="107.9" y="100.1">28</text>
<text x="170.1" y="97.5">19</text>
<text x="170.1" y="100.1">23</text>
<text x="220.7" y="99.1" transform="rotate(-90 220.7 99.1)">23</text>
<text x="223.3" y="99.1" transform="rotate(-90 223.3 99.1)">22</text>
<text x="225.8" y="99.1" transform="rotate(-90 225.8 99.1)">21</text>
<text x="228.3" y="99.1" transform="rotate(-90 228.3 99.1)">20</text>
<text x="107.9" y="102.6">29</text>
<text x="108.5" y="105.2">3</text>
<text x="108.5" y="107.7">4</text>
<text x="170.1" y="102.6">22</text>
<text x="107.9" y="111.5">13</text>
<text x="234.9" y="112.8">19</text>
<text x="107.9" y="114">25</text>
<text x="107.9" y="116.6">26</text>
<text x="234.9" y="117.9">17</text>
<text x="234.9" y="115.3">18</text>
<text x="234.9" y="125.5">14</text>
<text x="234.9" y="122.9">15</text>
<text x="234.9" y="120.4">16</text>
<text x="133.1" y="129" transform="rotate(-90 133.1 129)">2</text>
<text x="135.6" y="129" transform="rotate(-90 135.6 129)">6</text>
<text x="138.2" y="129.6" transform="rotate(-90 138.2 129.6)">27</text>
<text x="140.7" y="129.6" transform="rotate(-90 140.7 129.6)">40</text>
<text x="143.3" y="129.6" transform="rotate(-90 143.3 129.6)">45</text>
<text x="145.8" y="129.6" transform="rotate(-90 145.8 129.6)">49</text>
<text x="234.9" y="130.6">12</text>
<text x="234.9" y="128">13</text>
<text x="234.9" y="135.6">10</text>
<text x="234.9" y="133.1">11</text>
<text x="235.5" y="143.3">7</text>
<text x="235.5" y="140.7">8</text>
<text x="235.5" y="138.2">9</text>
<text x="235.5" y="148.3">5</text>
<text x="235.5" y="145.8">6</text>
<text x="235.5" y="156">2</text>
<text x="235.5" y="153.4">3</text>
<text x="235.5" y="150.9">4</text>
<text x="235.5" y="158.5">1</text>
</g>
<g font-size="1.4" fill="#a90000">
<text x="80.7" y="126.7">2</text>
<text x="80.7" y="131.8">3</text>
<text x="93.4" y="131.8">4</text>
<text x="93.4" y="126.7">1</text>
</g>
<g font-size="1.4" fill="#006464">
<text x="83.1" y="127.7">GND</text>
<text x="88.9" y="127.7">OSC</text>
<text x="83.1" y="132.8">OSC</text>
<text x="88.9" y="132.8">GND</text>
</g>
</svg>
